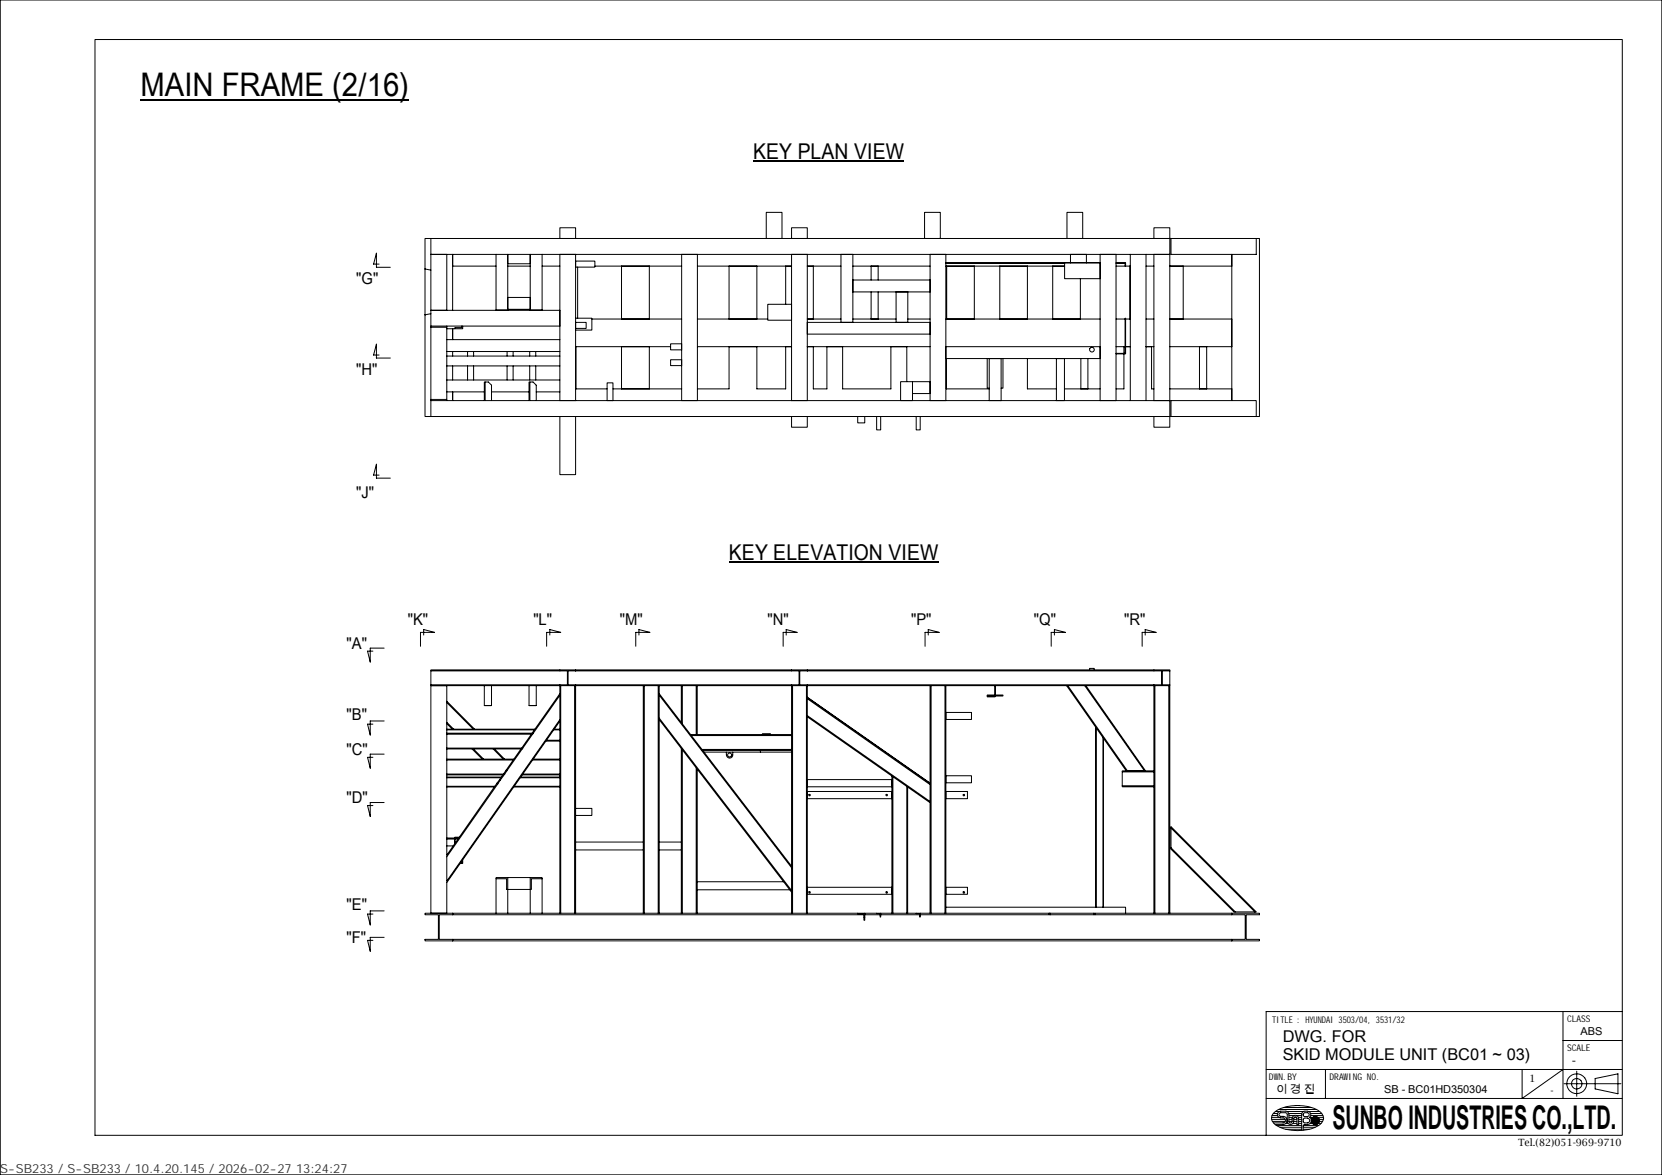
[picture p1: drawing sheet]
<svg xmlns="http://www.w3.org/2000/svg" width="420mm" height="297mm" viewBox="0 0 420 297" stroke-linecap="round" stroke-linejoin="round" font-family="sans-serif">
<g fill="none" stroke="#000" stroke-width=".25">
<path d="M-.1 0v297M0 0h419.9v297h-419.9zM24 10h386v277h-386zM141.5 57.6h4v2.7h-4zM190.3 40.8h38.1M193.6 53.7h4v6.6h-4zM200 57.6h4v2.7h-4zM233.6 53.7h4v6.6h-4zM269.6 53.7h4v6.6h-4zM95.8 66.8h-1.4l.7-2.8v3.6h3.5M107.4 79.6v25.7h1.5M107.4 68v11.6"/>
<path d="M107.4 68l1.5 .3M108.9 60.3h-1.5v7.7M108.9 60.3h186.7v4h-186.7zM108.9 79.3l-1.5 .3M108.9 64.3h4v14.1h-4zM114.4 67.3h10.9M114.4 64.3v14.1M125.3 64.3v14.1h3v-14.1v2.4h5.7v-2.4v14.1h3v-14.1M125.3 78.4h.1M128.3 75.2h5.7v3h-5.7zM128.3 67.3h5.7M128.3 78.4h.1"/>
<path d="M134 78.4h.1M137 67.3h4.5M137 78.4h.1M141.5 78.4h-32.6v4h32.6M141.5 64.3h4v37h-4zM145.5 66h4.8v1.5h-4.8M146 67.5v12.9M150.3 67.3h22M157.1 67.3v13.3M164.1 67.3v13.3M172.3 64.3h3.9v37h-3.9zM176.2 67.3h23.8"/>
<path d="M184.2 67.3v13.3M191.3 67.3v13.3M198.5 67.3v9.6M200 76.9h-6v4h6M200 64.3h4v37h-4zM204 67.3h8.5M205.5 67.3v13.3M215.5 67.3h19.5M215.5 73.8h19.5M215.5 70.8h19.5M220.1 67.3v3.5M220.1 73.8v6.8"/>
<path d="M221.9 67.3v3.5M221.9 73.8v6.8M226.4 73.8v7.7M229.4 73.8v7.7M235 64.3h4v37h-4zM239 66.4h39h-9v4h9M239 67.3h30M239 66.5h30M239.2 67.3v13.3M246.2 67.3v13.3M252.6 67.3v13.3M259.6 67.3v13.3"/>
<path d="M266 67.3v13.3M270.5 66.4v-2.1h4v2.1M273 70.4v10.2M278 64.3h4v37h-4zM282 66.4h2.4v.1h-2.4M282 67.3h2.3M284.3 66.5l.1 .8zM284.4 67.3h1.2M285.5 67.3v13.3M285.6 64.3v37M289.6 67.3h2M289.6 64.3v37"/>
<path d="M291.6 64.3h4v37h-4zM295.6 60.3v-2.7h-4v2.7h4.3M295.6 67.3h15.7M295.9 60.3h21.6v4h-21.6zM299 67.3v13.3M311.3 64.3v37M317.5 60.3h.8v45h-.8M95.8 89.7h-1.4l.7-2.7v3.5h3.5M108.9 82.7h4v18.3h-4zM108.9 82.4v.3M112.9 82.4v.3M112.9 99.1h9.5"/>
<path d="M112.9 96.1h28.6M112.9 88.9h28.6M112.9 85.9h28.6M112.9 83.1h2M112.9 92.5h28.6M112.9 90h28.6M114.4 83.1v2.8M114.4 88.9v1.1M114.4 92.5v3.6M114.4 99.1v2.2M116.7 82.4v.4h-1.8v.3h2v-.7M118.2 88.9v1.1"/>
<path d="M118.2 92.5v3.6M119.7 88.9v1.1M119.7 92.5v3.6M122.6 96.6h-.2v4.7M124.2 99.1h9.5M128.1 88.9v1.1M128.1 92.5v3.6M129.7 88.9v1.1M129.7 92.5v3.6M133.9 88.9v1.1M133.9 92.5v3.6M133.9 96.6h-.2v4.7"/>
<path d="M135.4 88.9v1.1M135.4 92.5v3.6M135.5 99.1h6M145.5 81.5h2.6v1.5h-2.6M145.5 80.4h4.1v3h-4.1M145.5 87.6h24M145.5 98.3h7.9M145.5 87.6v10.7M149.6 80.6h22.7M153.4 96.8h1.5v4.5h-1.5zM154.9 98.3h17.4M157.1 87.6v10.7"/>
<path d="M164.1 87.6v10.7M172.3 86.9h-2.8v1.5h2.8M172.3 90.9h-2.8v1.5h2.8M176.2 80.6h17.8M176.2 87.6h23.8M184.2 87.6v10.7h-8M191.3 87.6v10.7h7.2v-10.7M204 80.6h8.5M204 87.6h31M204 81.5h31M204 84.5h31M205.5 87.6v10.7h3.5v-10.7"/>
<path d="M212.5 81.5v-17.2h3v17.2M212.9 87.6v10.7h12.2v-10.7M215.5 80.6h10.9M227.6 96.5h3v4.8h-3zM229.2 87.6v8.9M229.4 80.6h5.6M235 96.5h-4.4v3h4.4M239 80.6h39M239 87.6h39M239 90.6h39M239.1 90.6v7.7h10.9M249.5 90.6v7.5h.5"/>
<path d="M250 90.6v10.7h3v-10.7M253.4 90.6v7.5h-.4M259.6 90.6v7.7h7.4M267 90.6v10.7h2v-10.7M269 98.3h9M273.1 90.6v7.7M274.9 90.6v7.7M282 89.3h2.4v.2h-2.4M282 80.6h2.3M282 87.6h2.3M284 87.6v1.7M284 89.5v8.8h-2"/>
<path d="M284.3 80.4h.1v8.9h-.1zM284.4 80.6h1.2M284.4 87.6h1.2M289.6 80.6h2M289.6 87.6h2M291 87.6v10.7h.6M295.6 80.6h15.7M295.6 87.6h15.7M295.6 98.3h15.7M303.1 87.6v10.7M304.9 87.6v10.7M108.9 101.3h186.7v4h-186.7z"/>
<path d="M108.9 101v.3M112.9 101v.3M122.6 101.3v-4.7h.8l.8 .8v3.9M133.9 101.3v-4.7h.8l.8 .8v3.9M141.5 105.3h4v14.7h-4zM200 105.3h4v2.7h-4zM216.7 105.3v1.6h1.8v-1.6M221.5 105.3v3.4h1v-3.4M231.5 105.3v3.4h1v-3.4M295.6 105.3v2.7h-4v-2.7h4.3M295.9 101.3h21.6v4h-21.6zM95.8 120.1h-1.4l.7-2.8v3.6h3.5"/>
<path d="M184.2 142.2h53M97.1 163.8h-3.5v3.5l-.7-2.7h1.3M107.1 160.5v-1.4l2.7 .8h-3.5v3.5M108.9 169.6v3.5M112.9 177.2l7 7.1M112.9 177.6l6.7 6.7M122.4 173.3v5.1h1.8v-5.1M122.4 178.4h1.8M133.7 173.3v5.1h1.8v-5.1M133.7 178.4h1.8M138.9 160.5v-1.4l2.8 .8h-3.6v3.5M141.5 169.3h4v.3h-1.9v3.5h1.9v.2h-4v-.2h1.9v-3.5h-1.9z"/>
<path d="M141.5 169.3h-32.6v.3h32.6M141.5 173.1h-32.6v.2h32.6v57.5h.2v-57.5M145.2 173.3v57.5h.3v-57.5h54.5v12.4h-25.5l.2 .2h25.3v3.5h-22.6l.2 .3h22.4v41.1h.3v-57.5M145.5 169.6h54.5M145.5 169.3h54.5M145.5 173.1h54.5M161.5 160.5v-1.4l2.7 .8h-3.5v3.5M162.6 173.3h.2v57.5h-.2zM166.3 173.3h.3v57.5h-.3zM166.6 175.3l33.4 43.6v.4l-33.4-43.6zM172.2 173.3v9.3M172.4 173.3v9.7"/>
<path d="M175.9 173.3v12.4M176.2 173.3v12.4M198.7 160.5v-1.4l2.7 .8h-3.5v3.5M200 169.3h4v.3h-1.9v3.5h1.9v.2h-4v-.2h1.9v-3.5h-1.9zM203.8 173.3v57.5h.2v-57.5h87.6v57.5h.2v-57.5M204 176.3l31 21.7v.3l-31-21.7zM204 176.2l31 21.8M204 169.6h87.6M204 169.3h87.6M204 173.1h87.6M234.6 160.5v-1.4l2.7 .8h-3.5v3.5M235 173.3h.3v57.5h-.3z"/>
<path d="M238.8 173.3h.2v57.5h-.2zM249.5 175.9v.2h2v-.2M251.4 173.3v2.4h-1.9v.2h3.9v-.2h-1.9v-2.4M266.4 160.5v-1.4l2.8 .8h-3.6v3.5M269.5 173.3h.3l15.1 21.6h-.3zM274.1 173.3h.3l15.1 21.6h-.3zM275.3 169.3v-.3h1.2v.3M289.4 160.5v-1.4l2.7 .8h-3.5v3.5M291.6 169.3h4v.3h-1.9v3.5h1.9v.2h-4v-.2h1.9v-3.5h-1.9zM295.4 173.3v57.5h.2v-57.5M295.6 169.6v3.5M97.1 182.2h-3.5v3.6l-.7-2.8h1.3"/>
<path d="M97.1 190.6h-3.5v3.6l-.7-2.8h1.3M112.9 195.7h14.4M112.9 195.9h14.2M112.9 191.9h17M112.9 192.1h16.8M112.9 182.9l1.4 1.4M112.9 182.6l1.7 1.7M112.9 184.5h22.1M112.9 184.3h22.3M112.9 196.4h13.8M112.9 196.6h13.7M112.9 198.9h12"/>
<path d="M112.9 198.8h12.2M119.3 189.3l2.6 2.6h.3l-2.6-2.6M124.6 189.3l2.6 2.6h.3l-2.5-2.6M125.6 198l-12.7 18.2v-42.9h-4v57.5h4v-7.7l28.6-40.8v-.4l-28.6 40.8v-6.1l12.9-18.5M126.2 197.1l-.6 .9 .2 .1 .6-.8M127.3 195.5l.6-.8 .2 .1-.5 .9-.3-.2-1.1 1.6 .2 .2 1.2-1.6M127.9 194.7l3.8-5.4h-18.8v-.2h18.9l2.5-3.5h-21.4v-.3h21.6l7-10v.5l-13.4 19M129.8 198.9h11.7M130 198.8h11.5M131.4 196.6h10.1M131.6 196.4h9.9M132 195.9h9.5"/>
<path d="M132.1 195.7h9.4M132.1 189.1l-.1 .2M134.6 192.1h6.9M134.7 191.9h6.8M134.7 185.3l-.1 .3M138 187.3h3.5M138.1 187.1h3.4M139.9 184.5h1.6M140.1 184.3h1.4M166.6 181.5l33.4 43.6v.4l-33.4-43.6zM172.2 189.2v41.6M172.4 189.5v41.3"/>
<path d="M175.9 194.1v36.7M176.2 194.4v36.4M183.6 190.1v.7a.8 .8 0 0 0 .8 .8 .8 .8 0 0 0 .8-.8v-.7M192.2 189.7v.4h-14.3M192.2 190.1h7.8M192.7 185.7v-.2h2v.2M204 180.9l31 21.7v.3l-31-21.7zM204 197.1h21.4v1.8h-21.4zM225.4 196.2l.2 .1v34.5h-.2zM229.2 198.8l.2 .2v31.8h-.2zM239 180.1h6.5v1.8h-6.5zM239 196.1h6.5v1.8h-6.5z"/>
<path d="M276.9 183.8v45.5M277 184v45.3M278.7 186.4v42.9M278.8 186.6v42.7M283.6 194.9h8v.2h-8zM283.6 195.1v3.5h8v.3h-8v-.3M284.9 194.9h4.3M97.1 202.9h-3.5v3.5l-.7-2.8h1.3M112.9 216h.1M112.9 213.8h1.6M112.9 211.8h3M112.9 212.1h2.8"/>
<path d="M114.9 212.1v1.1M116 211.6h-1.1v.2M116.3 218.2h.4M116.9 217.3v.9h-.2v-.5M145.5 204.3h4.1v1.8h-4.1M145.5 214.8h17.1M145.5 212.9h17.1M166.6 214.8h5.6M166.6 212.9h5.6M204 200.1h21.4v1.8h-21.4zM204.4 200.8h.3v.3h-.3zM223.9 200.8h.3v.3h-.3z"/>
<path d="M239 200.1h5.5v1.8h-5.5zM243.4 200.8h.3v.3h-.3zM295.9 209l21.6 21.5h-.4l-21.2-21.2zM295.9 214.3l16.3 16.2h-.4l-15.9-15.9zM295.9 209.3v5M97.1 230.3h-3.5v3.5l-.7-2.7h1.3M97.1 236.9h-3.5v3.6l-.7-2.8h1.3M107.4 230.8h7v.4h-3.4v6.2h3.4v.4h-7v-.4h3.4v-6.2h-3.4zM114.4 237.4h196.9v.4h-196.9zM125.3 221.8h3v3h-.3v-2.7h-2.7zM125.3 222.1v8.7M128.3 230.8v-6h5.7v6"/>
<path d="M128.3 221.8h5.7M134 221.8h3v.3h-2.7v2.7h-.3zM137 222.1v8.7M176.2 224.9h23.4M176.2 222.9h21.8M204 224.3h21.4v1.8h-21.4zM204.4 225.4h.3v.3h-.3zM216.7 230.8h-102.3v.4h103.9M218.3 231.8v-.8h-1.6v-.2h1.8v1M218.3 231.8h.2v.8h-.2zM218.5 230.8h3M218.5 231.2h3.9"/>
<path d="M222.4 231.3v-.4l-.9-.1h1v.5M222.4 231.3l.1 .5zM222.5 230.8h9M222.5 231.2h9.9M223.9 225.4h.3v.3h-.3zM232.4 231.3v-.4l-.9-.1h1v.5M232.4 231.3l.1 .5zM232.5 230.8h32.6M232.5 231.2h32.6M239 224.3h5.5v1.8h-5.5zM239 229.3h45.4v1.5M243.4 225.4h.3v.3h-.3z"/>
<path d="M265.1 230.8h11.3v.4h.3v-.4h-.3M265.1 230.8v.4h.3v-.4M265.4 231.2h11M276.7 230.8h34.6v.4h-34.6M311.3 230.8h7v.4h-3.4v6.2h3.4v.4h-7v-.4h3.4v-6.2h-3.4zM312.2 230.5h4.9M395 255.7v22M410 255.7h-90v31.3M320 277.7h90M320 270.3h90M324.3 280h7.2M327.3 279.4h1.2"/>
<path d="M334.9 270.3v7.4M384.6 270.3v7.4l10.4-7.4M395 263h15M395.3 273.9h14.3M398.4 270.8v6.3M403.1 272.6l5.8-1.2v5.1l-5.8-1.2zM321.3 282.4h1.9M321.4 283h3.4M321.4 282h1.4M321.5 283.5h3.3M321.8 281.5h1M321.9 281.3a10.3 10.3 0 0 1 10.2-1.1 2.75 2.75 0 0 1 2.3 2.7l-.1 .3a5.6 5.6 0 0 1-5 2.5 9 9 0 0 1-7.4-1.8 1.74 1.74 0 0 1 0-2.6z"/>
<path d="M322.2 284.3h2.1M322.3 281h1M322.5 284.5h6.4M323.1 280.5h9.6M323.4 284.9h5.5M324.1 282.2a1.04 1.04 0 0 1 1.2 1 1.04 1.04 0 0 1-1.2 1.1M324.3 282.2h-.7a.47 .47 0 0 1-.4-.5 .47 .47 0 0 1 .4-.4h1.3l.3 .2 .1 1.9a.83 .83 0 0 0 .8 .8 .83 .83 0 0 0 .8-.8l.1-.9 .5-.2 .2 .4v1.6h.5v-1.6a.83 .83 0 0 0-.9-.8 .83 .83 0 0 0-.8 .8l-.1 1-.4 .1-.3-.4v-1.7a.88 .88 0 0 0-.8-.8h-1.3a.85 .85 0 0 0-.8 .8 .85 .85 0 0 0 .8 .9h.6a.64 .64 0 0 1 .6 .6 .64 .64 0 0 1-.6 .6h-2.4M324.9 285.5h4M325 284h.5M325.2 281h4.2M325.7 281.5h3.2M325.7 282h1.4"/>
<path d="M325.7 282.4h.9M325.7 283h.8M325.7 283.5h.8M326.7 284h1M326.9 283h.8M326.9 283.5h.8M327 282.4h.7M327.6 282h1.3M328.1 282.4h.8M328.2 283h.7M328.2 283.5h.7M328.2 284h.7"/>
<path d="M329.3 285.7l.1-1.3 .3-.1a1.12 1.12 0 0 0 1.5-.4 1.12 1.12 0 0 0-.2-1.5 .88 .88 0 0 0 .2-1 .88 .88 0 0 0-.8-.5h-.7a.79 .79 0 0 0-.8 .8v4M329.3 284.9h3.1M329.3 285.5h1.6M329.4 281.5a1.13 1.13 0 0 1 1.2-.2 .49 .49 0 0 1 .2 .6 .49 .49 0 0 1-.4 .3h-.9l-.2-.3zM329.4 282.8a1.17 1.17 0 0 1 1.3-.1 .62 .62 0 0 1 .2 .7 .62 .62 0 0 1-.5 .4h-.9l-.1-.2zM329.4 284.5h3.8M330.8 281h2.7M331 282.4h3.4M331.1 284h2.7M331.2 281.5h2.8M331.2 282h3.1M331.4 283.5h2.8"/>
<path d="M331.4 283.4h2M331.4 283.3h2M331.4 283.1h2M331.4 283h2M331.4 283.6h1.9M331.4 283.5h1.9M331.4 282.9h1.9M331.5 283.6h1.8M331.5 282.8h1.8M331.5 283.8h1.7M331.5 283.7h1.7M331.6 283.8h1.6"/>
<path d="M331.6 282.6h1.6M331.6 282.7h1.6M331.6 283.9h1.6M331.7 282.5h1.4M331.8 284h1.2M331.8 284.1h1.2M331.9 282.4h1M331.9 284.1h1M331.9 282.3h.9M332.1 282.3h.6M332.2 284.2h.4M333.3 283h1.1"/>
<circle cx="275.9" cy="88.4" r=".6"/>
<circle cx="184.4" cy="190.8" r=".51"/>
<circle cx="398.4" cy="273.9" r="2.52"/>
<circle cx="398.4" cy="273.9" r="1.33"/>
<circle cx="332.4" cy="283.3" r="1.02"/>
</g>
<path d="M35.5 25.2h67.9" fill="none" stroke="#000" stroke-width=".42"/>
<text font-size="8.3" x="336.7" y="285.3">SUNBO INDUSTRIES CO.,LTD.</text>
<text font-size="8.2" x="35.5" y="24.2">MAIN FRAME (2/16)</text>
<g font-size="5.5">
<text x="190.3" y="40.1">KEY PLAN VIEW</text>
<text x="184.2" y="141.5">KEY ELEVATION VIEW</text>
</g>
<g font-size="4.1">
<text x="90" y="71.8">&quot;G&quot;</text>
<text x="90" y="94.9">&quot;H&quot;</text>
<text x="90" y="126">&quot;J&quot;</text>
<text x="103.1" y="158.1">&quot;K&quot;</text>
<text x="134.8" y="158.1">&quot;L&quot;</text>
<text x="156.6" y="158.1">&quot;M&quot;</text>
<text x="194" y="158.1">&quot;N&quot;</text>
<text x="230.3" y="158.1">&quot;P&quot;</text>
<text x="261.3" y="158.1">&quot;Q&quot;</text>
<text x="284.1" y="158.1">&quot;R&quot;</text>
<text x="87.6" y="164">&quot;A&quot;</text>
<text x="87.6" y="182">&quot;B&quot;</text>
<text x="87.6" y="190.8">&quot;C&quot;</text>
<text x="87.6" y="203">&quot;D&quot;</text>
<text x="87.6" y="230.1">&quot;E&quot;</text>
<text x="87.6" y="238.3">&quot;F&quot;</text>
<text x="324.1" y="263.4">DWG. FOR</text>
<text x="324.1" y="268">SKID MODULE UNIT (BC01 ~ 03)</text>
</g>
<text font-size="3.2" fill="#323232" x="0" y="296.5">S-SB233 / S-SB233 / 10.4.20.145 / 2026-02-27 13:24:27</text>
<g font-size="2.7">
<text x="399.4" y="261.6">ABS</text>
<text x="397.3" y="269">-</text>
<text x="322.5" y="276.3">이 경 진</text>
<text x="349.8" y="276.3">SB - BC01HD350304</text>
</g>
<g font-size="2.5">
<text x="386.5" y="273.5">1</text>
<text x="391.8" y="276.6">-</text>
<text x="383.6" y="289.6">Tel.(82)051-969-9710</text>
</g>
<g font-size="2.3">
<text x="321.4" y="258.5">TITLE : HYUNDAI 3503/04, 3531/32</text>
<text x="396" y="258.2">CLASS</text>
<text x="396" y="265.6">SCALE</text>
<text x="320.7" y="272.9">DW</text>
<text x="323" y="272.9">N.BY</text>
<text x="336" y="272.9">DRAW</text>
<text x="340.7" y="272.9">ING NO</text>
<text x="347.7" y="272.9">.</text>
</g>
</svg>
